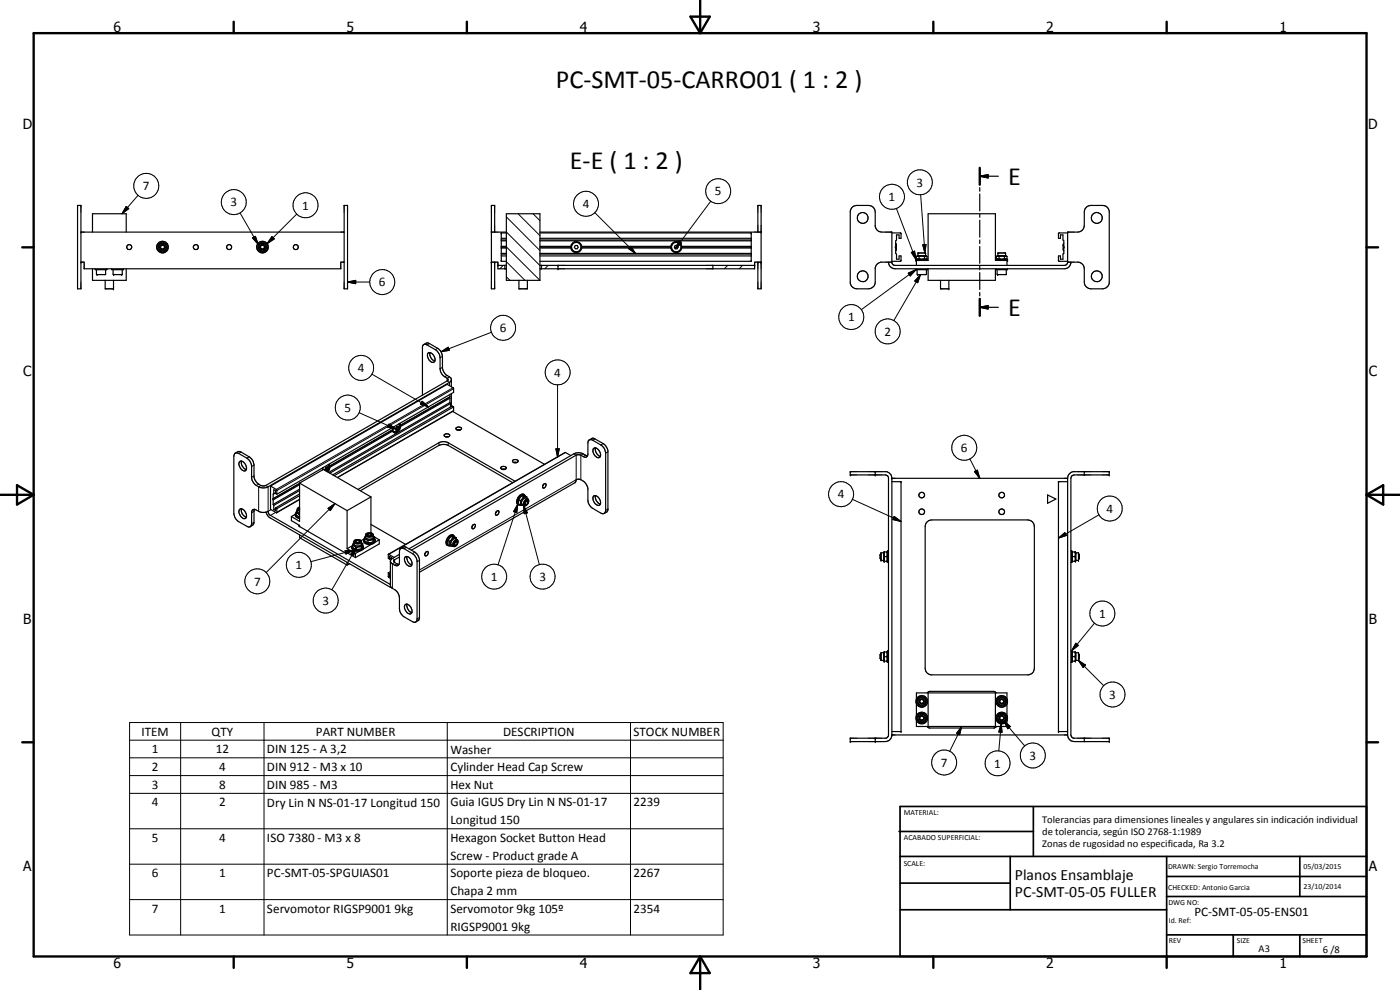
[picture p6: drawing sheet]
<svg xmlns="http://www.w3.org/2000/svg" width="420mm" height="297mm" viewBox="0 0 420 297" stroke-linecap="round" stroke-linejoin="round" font-family="sans-serif">
<g fill="none" stroke="#000" stroke-width=".35">
<path d="M294 52.9l2.5-.5v1zM294 50.4v5M294 56.3v1.1M294 58.2v5.1M294 52.9h5.6M23.3 61.6h1v25.1h-1zM24.3 78.7h1v1.9h77v-1.9h1M24.3 69.6h79M27.8 69.6v-5.5h10.1v5.5M47.4 73.3l.2-.1a1.32 1.32 0 0 1 2-.2l.6 .3v1.6l-.3 .2a1.39 1.39 0 0 1-2.1 0l-.4-.2zM77.4 73.3l.4-.1a1.18 1.18 0 0 1 1.8-.2l.6 .3v1.6l-.6 .3a.96 .96 0 0 1-1.7 0l-.5-.3zM103.3 61.6h1v25.1h-1z"/>
<path d="M147.5 78.7h1.9v1.9h2.6M147.5 69.6h4.5M148.5 69.6v-8h-1v25.1h1v-8M149.4 79.6h2.6M150.4 71.5h1.6M150.4 76.8h1.6M150.4 74.2h1.6M150.4 73.9h1.6M150.4 74.4h1.6M150.4 72.3h1.6M150.4 76h1.6M150.4 72h1.6"/>
<path d="M150.4 76.2h1.6M151.5 79.6v1M152 64.1h10v20h-10zM152 69.9h-1.6v8.5h1.6M162 69.6h66.4M162 79.6h64.5M162 69.9h63.5v8.5h-63.5M162 71.5h63.5M162 76.8h63.5M162 74.2h9.3M162 73.9h9.4M162 74.4h9.4"/>
<path d="M162 72.3h63.5M162 76h63.5M162 72h63.5M162 76.2h63.5M162.5 79.6v1M167.5 79.6v1M171.3 74.2a1.65 1.65 0 0 0 1.5 1.5 1.65 1.65 0 0 0 1.8-1.3M171.4 73.9a1.62 1.62 0 0 1 1.6-1.4 1.62 1.62 0 0 1 1.6 1.4M171.4 73.9l-.1 .3M172.7 73.7h.6l.2 .5-.2 .4h-.6l-.3-.4zM174.6 73.9v.5M174.6 74.2h26.7"/>
<path d="M174.6 73.9h26.7M174.6 74.4h26.7M201.3 73.9a1.62 1.62 0 0 1 1.6-1.4 1.62 1.62 0 0 1 1.6 1.4M201.3 73.9v.5M202.6 73.7h.6l.3 .5-.3 .4h-.6l-.2-.4zM204.5 73.9l.1 .3M204.5 73.9h21M204.5 74.4h21M204.6 74.2a1.65 1.65 0 0 1-1.5 1.5 1.65 1.65 0 0 1-1.8-1.3M204.6 74.2h20.9M213.9 79.6v1M227.4 69.6v-8h1v25.1h-1v-8"/>
<path d="M228.4 78.7h-1.9v1.9h-64.5M266.6 78.7a2 2 0 0 0 2 1.9h50.8a1.94 1.94 0 0 0 2-1.9M267.7 78.7l-3.7 .1a1.89 1.89 0 0 0-1.3 1.5v4.3a2 2 0 0 1-2.1 2.1h-3.4a2.09 2.09 0 0 1-2-1.7v-21.7a1.98 1.98 0 0 1 2-1.7h3.4a2 2 0 0 1 2.1 2v4.4a1.98 1.98 0 0 0 2 1.6h3v9.3l.7 .7h51.2l.6-.4 .2-.5M267.7 69.9l2.7 .1v1.5h-.6v-1h-.7v1.5l-.3 .3-.1 1.9 .1 1.8 .3 .2v1.6h.7v-1h.6v1.4l-.2 .2h-2.5M268.8 73l.2 .4-.2 1.9M275 77v.6M275 78.1v1.5M275 77.6h.8M275 77h.8M275 77.6l.5 .3M275.5 76.7v-.8h2.3v.8M275.5 76.7h2.3"/>
<path d="M275.5 76.7l-.5 .3M275.8 77.6h1.6M275.8 77h1.6M275.8 77v.6M277.4 77.6h.8M277.4 77h.8M277.4 77v.6M277.8 76.7l.4 .3M278.2 77.6l-.4 .3M278.2 77v.6M278.4 78.1v-.2h-3.5v.2h3.6v-14h20.2v14h3.7v-.2h-3.5v.2M294 64.2v1"/>
<path d="M294 66.1v5.1M294 72v1.1M294 74v5M294 79.9v1M299 77.6h.8M299 77h.8M299 77.6l.5 .3M299 77v.6M299.5 76.7v-.8h2.3v.8M299.5 76.7h2.3M299.5 76.7l-.5 .3M299.8 77.6h1.6"/>
<path d="M299.8 77h1.6M299.8 77v.6M301.4 77.6l.6 .1M301.4 77h.8M301.4 77v.6M301.8 76.7l.4 .3M302 77.7h.1M302.2 77v.6M302.2 78.1v1.5M302.2 77.6l-.1 .1M302.2 77.6l-.4 .3M317.7 70v1.5h.6v-1h.7v1.5l.3 .3 .1 1.9-.1 1.8-.3 .2v1.6h-.7v-1h-.6v1.4l.2 .2h2.5"/>
<path d="M317.7 70h.1M319.3 73l-.2 .3 .2 2M320.4 69.9l-2.7 .1M326.1 62.1l1.3-.5h3.5a2.07 2.07 0 0 1 2 1.7v21.7l-.5 .9-.8 .6-4.2 .2a2.09 2.09 0 0 1-2-2.1v-4a2.07 2.07 0 0 0-1.6-1.9h-3.4v-9.1h3a2 2 0 0 0 2-2v-4.3zM27.8 80.6v3.5h10.1v-3.5M28.6 80.6v.3h3.5v-.3M28.9 80.9l.1 1.5 2.7-.1v-1.4M31.6 84.1v2.6h2.5v-2.6M33.6 80.6v.3h3.5v-.3M33.9 80.9l.1 1.5h2.6l.1-1.5M155.7 84.1v2.6h2.6v-2.6M274.9 80.6v.3h3.5v-.3"/>
<path d="M275.2 80.9l.1 1.5h2.6l.1-1.5M278.5 80.6v3.5h20.2v-3.5M282.3 84.1v2.6h2.5v-2.6M294 92.2l2.5-.5v1zM294 81.8v5.1M294 87.8v1M294 89.7v5M294 92.2h5.6M298.9 80.6v.3h3.5v-.3M299.2 80.9l.1 1.5 2.7-.1v-1.4M126.8 118.6v-14.6l.3-.6 .6-.1 2.9 1.6a3.2 3.2 0 0 1 1.5 2.5v3.2a3.6 3.6 0 0 0 2.3 3.1v.4l-.2 .2-54.5 31.4a3 3 0 0 1-3.5-2.6v-3.6a3.2 3.2 0 0 0-1.4-2.4l-2.9-1.6-1.3 .4M127.2 103.4l1.3-.5 2.8 1.6a3 3 0 0 1 1.5 2.4v3.6a3.8 3.8 0 0 0 2.3 2.7l.4 .6v2.3"/>
<path d="M128.5 106a1.8 1.8 0 0 1 2.1 2l-.1 .2a.82 .82 0 0 1-.8 .6 .82 .82 0 0 1-.8-.6 1.95 1.95 0 0 1-.4-2.2zM129.1 105.8a2.26 2.26 0 0 0 1.4 2.5M134.9 119.2l-14.8 8.5M134.9 119.2l.1 .3M135 119l-14.8 8.6M135 119.5l-14.8 8.5M135 118.4v.6M135 119.5v1.3M135 119l-.1 .2M135.5 114l-.6 .7-54.4 31.3a3.6 3.6 0 0 1-5-2.5v-3.5a3.2 3.2 0 0 0-1.4-2.5l-2.7-1.6h-.7M135.5 118.1v3.3l-.3 .4M70.7 135.9l-.5 1v17.2a3.2 3.2 0 0 0 1.4 2.4l2.7 1.5h.9l.3-.9v-3.6l.3-.5 .6-.2a3.8 3.8 0 0 0 4.1 .6l.5 1.2 36.2 20.8"/>
<path d="M71.9 138.6a1.38 1.38 0 0 1 2 1.2 .89 .89 0 0 1-.2 1.4 .89 .89 0 0 1-1.3-.4l-.7-1.4zM72.5 138.3a2.24 2.24 0 0 0 1.4 2.6M98.5 139.4l.1 .2M98.5 139.4l.1 .1M98.6 139.6l.1 .7-.6 1.2M98.8 139.3l.2 .5M98.9 139.9l.1 .3M99 139.8l-.1 .1M117.8 129l.1 .3M117.8 129l-18.9 10.9M117.9 129.3l.2 .4M117.9 128.9l-.1 .1"/>
<path d="M117.9 128.9l-18.9 10.9M117.9 129.3l-18.9 10.9M118.2 128.1l-.3 .8M118.5 129.6l-.4 .1M119.1 128.6l.3 .2M119.1 128.6l-.3 .1M119.2 128.1l-.1 .5M119.3 128.1l.3 .2M119.6 128.3l-.2-.3-.4 .2-.2 .5 .2 .3 .4-.2M119.6 128.3l-.2 .5M119.7 127.2l.1 .1M119.7 127.2a1.53 1.53 0 0 1-.1 1.7 1.53 1.53 0 0 1-1.6 .5"/>
<path d="M120 127l.2 .6M120.1 127.7l.1 .3M120.2 128a1.88 1.88 0 0 1-2 1.8l-.1-.1M120.2 127.6l-.1 .1M133.7 131.1h.9M133.7 131.1l-.4-.4a.85 .85 0 0 1 .8-.6 .85 .85 0 0 1 .8 .6l-.3 .4M135 120.8l-36.4 21M135 120.8l.2 .3M135.2 121.1l-36.2 20.9M135.2 121.1v1M135.8 123.4l27.6 15.9M136.1 122.1v1.2l-34.8 20"/>
<path d="M136.1 122.1l-.4-.3-35.8 20.7M136.1 122.1l-35.8 20.6M136.9 128.4a.98 .98 0 0 1 1.6 .3 .91 .91 0 0 1-.9 .4 .91 .91 0 0 1-.7-.7zM137.2 129h.9M154.2 138.8h.9M154.2 138.8a.48 .48 0 0 1-.4-.6 .48 .48 0 0 1 .6-.3l1 .2 .1 .4-.4 .3M171.3 136.7l-1.7-.9-53 30.5M176.3 136.8h-.2a3.7 3.7 0 0 0-3.9-.6l-49.5 28.5M176.9 132l1.2-.5 2.9 1.6 .8 .6 .6 1.6v17.7l-.2 .5-.9 .6M178.1 134.6a1.67 1.67 0 0 1 2.1 1.8 .85 .85 0 0 1-.6 1 .85 .85 0 0 1-1-.6 1.9 1.9 0 0 1-.5-2.2zM178.7 134.4a2.27 2.27 0 0 0 1.5 2.5M71.9 152.9a1.38 1.38 0 0 1 2 1.2 .87 .87 0 0 1 0 1.1 .87 .87 0 0 1-1.1 .2 2.04 2.04 0 0 1-.9-2.5z"/>
<path d="M72.5 152.7a2.18 2.18 0 0 0 1.4 2.5M76.4 152.8l-.3 4.3-1 .9M79.8 153.7l1.1 1.6 36.5 21M81.2 145.8l1.8 1.2 .1 1.3M81.2 145.8v7l1.8 1M81.2 145.8l53-30.5 1.8 1.1 .1 1.3-53 30.6M81.9 149.7l.1 .3M82 149.6l-.1 .1M82 151.3l.2 .3M82 148.3v1.3M82 150v1.3M82.2 148.2v-1.3l.5 .3v.8l.4 .3"/>
<path d="M82.2 151.6v1.3M82.2 148.2l-.2 .1M82.2 148.2l.5-.3-.7 .4M82.7 152.4l.4 .2M82.7 152.4v.8l-.5-.3M82.7 152.6l-.5 .3M83.1 152.6v1.2M83.1 153.8h-.1M87.4 155v1.2l2.5 1.4v.4M88.6 154.4l.5 .7 .8 .3M88.6 154.4l.1 .4a1.25 1.25 0 0 0 1.2 .8M88.6 154.3l-1.2 .7"/>
<path d="M88.8 153.8l1.1 .7M88.8 153.8a1.2 1.2 0 0 0 1.1 1.3M88.8 153.9l-.2 .5M89.2 152.8l.7 .6M89.2 153l-.4 .8M89.7 157.5l.2 .5M89.8 152.7l.1 .3M89.8 152.7h.1M89.9 158l13.6 7.8 .9 .2M89.9 144.9l14.3 8.3M89.9 144.9v11.5l-2.5-1.4M89.9 144.9l7.2-4.1 14.2 8.3"/>
<path d="M89.9 145.1l-8 4.6M89.9 145.4l-7.9 4.6M89.9 145l-7.9 4.6M89.9 146.8l-7.9 4.5M89.9 147.2l-7.7 4.4M89.9 148.2l-7.2 4.2M89.9 148.7l-6.8 3.9M89.9 149.9l-6.9 3.9M89.9 152.4l-.3 .3 .3 .4M89.9 152.1l-.7 .6v.8l.7 .6M89.9 152.5l-.1 .2M97 140.3l-.2 .7"/>
<path d="M97.8 140.8l.4 .2M97.8 140.8l-.2 .1M98 140.3l-.2 .5M98.1 140.3l.3 .2M98.4 140.5l-.2-.3-.4 .2-.2 .6 .2 .2 .4-.2M98.4 140.5l-.2 .5M99 140.2l-.7 1.4M104.2 153.2v11.4M111.3 157.4l10.4 5.9M111.3 149.1v10.8M111.3 149.1l-7.1 4.1M141.9 157.6l-.2 .4"/>
<path d="M141.9 157.5l.5-.2a.79 .79 0 0 1-.4 1.4l-.4-.3zM149 153.5l-.3 .4M149 153.5a.42 .42 0 0 1 .6-.2 .42 .42 0 0 1 .1 .6l-.3 .5-.6 .2-.1-.4zM150.3 140.3a.93 .93 0 0 1 .9-.4 .93 .93 0 0 1 .7 .6 .93 .93 0 0 1-.9 .4 .93 .93 0 0 1-.7-.6zM150.7 140.8h.9M153.9 144.8l-19.4-11.2-1.5-.3-1.3 .3-23.5 13.6M154.6 144.4l-20.1-11.6a3 3 0 0 0-2.8 0l-24.3 14.1M155.6 149.9v1.4l.6 .3M155.6 149.9l.6 .3M156.2 151.6h.9M156.2 150.2v1.4M156.6 148.8h1"/>
<path d="M156.6 148.8l-1 1.1M156.6 148.8l.5 .2M157.1 149l-.9 1.2M157.1 149l1 .1M157.3 148.4a2.06 2.06 0 0 0-1.7 3l.5 .1M157.3 148.4l.3 .4M157.3 148.4a1.48 1.48 0 0 0-1.9 1.1 1.29 1.29 0 0 0 .2 2M157.4 151.2l.1 .2M157.4 151.2l.3 .3 .4-.2M157.5 150.1a.65 .65 0 0 1 1-.4 .65 .65 0 0 1 .1 1 .89 .89 0 0 1-.5 .9 .89 .89 0 0 1-1-.2v-.7zM157.6 148.8l.5 .3M157.8 150.2l-.4 1"/>
<path d="M157.8 150.6l.4-.3a.54 .54 0 0 1 .1 .7 .54 .54 0 0 1-.7 .3zM158.1 149.1l.1 .5M158.2 150.1l-.3 .1M158.4 149.8l-.5-.4a1.32 1.32 0 0 0-1.2 2l.6 .4M158.5 150.6l-.1-.4-.4-.1-.5 .6-.1 .5M163.1 145.3l-.3 .5 .1 .5a.71 .71 0 0 0 .8-.3 .71 .71 0 0 0-.1-.9l-.7 .7M178.1 148.9a1.61 1.61 0 0 1 2.1 1.5 .81 .81 0 0 1-.2 1.1 .81 .81 0 0 1-1.2-.2l-.8-1.3zM178.7 148.7a2.27 2.27 0 0 0 1.5 2.6M262.7 141.5v1M267.7 143.5a2.07 2.07 0 0 0-1.7-2h-10.8v1h10.4l.7 .2 .3 .6v77.4l-.7 .8h-10.7v1h10.4a2 2 0 0 0 2.1-2M267.7 143.5v77M267.7 144.5h2.7v75h-2.7"/>
<path d="M267.7 143.5h52.7M278.1 156.7l.6-.4 1-.3h28.7a2 2 0 0 1 2 2v42.5a1.98 1.98 0 0 1-1.6 2h-29.5a1.98 1.98 0 0 1-1.6-2v-42.5zM314.4 148.5l2.5 1.2-2.5 1.3zM320.4 143.5a2.07 2.07 0 0 1 1.7-2h10.8v1h-10.5a1 1 0 0 0-1 1v77l.4 .8 .4 .2h10.7v1h-10.5a2 2 0 0 1-2-2M320.4 143.5v77M320.4 144.5h-2.7v75h2.7M325.4 141.5v1M89.9 160.5v.8l14.3 8.2M104.2 166l2.5 1.3M104.2 168.7v.8M104.2 164.6l2.5 1.5M104.9 169.2l-.7 .3"/>
<path d="M105.6 164.2a1.9 1.9 0 0 0 3.2 .7l.2-.1M105.7 163.7l-1.5 .9M105.8 163.7a.88 .88 0 0 0 0 .9 .88 .88 0 0 0 .8 .5 1.96 1.96 0 0 0 2.5-.9M105.8 163.6l1.1 .7M105.8 163.6v.6l1.1 .6M106.2 162.8l-.4 .8M106.2 162.6a1.39 1.39 0 0 0 2.3 0M106.2 162.3a1.46 1.46 0 0 1 2.3 .2v.8a1.46 1.46 0 0 1-2.3 0zM106.7 166.1v1.2M106.7 162.3a.79 .79 0 0 1 1.3 .4 .7 .7 0 0 1-.8 .3 .7 .7 0 0 1-.5-.7zM106.9 162.3h.1M106.9 162.3h.9"/>
<path d="M106.9 164.3v.5M106.9 162.3l-.1 .3 .3 .3 .7-.1 .1-.2-.1-.3M107.8 162.3h.1M108 165.3l-1.3 .8M108.4 162.2l.9-.5-.2 .6M108.5 164l-1.6 .3M108.5 164.6l-1.6 .2M108.5 164v.6M108.5 162.9l.4 .3M108.9 163.7l.2 .3-.1 .8M108.9 163.2l-.4 .8M108.9 163.7l-.4 .9"/>
<path d="M108.9 163.2v.5M109.1 162.2a1.8 1.8 0 0 0 2.8 1l.6-.5M109.2 162.3a2.22 2.22 0 0 0 3.4 0M109.3 161.6l1.1 .6M109.3 161.6a1.16 1.16 0 0 0 1.1 1.2M109.7 160.7l-.4 .9M109.7 160.5v.7a1.35 1.35 0 0 0 2.3 0v-.8a1.31 1.31 0 0 0-2.2 .2 1.38 1.38 0 0 0 2.2 0M110.4 160.3h.1M110.4 162.2v.6M110.5 160.1l1 .1a.63 .63 0 0 1-.3 .7 .63 .63 0 0 1-.8-.1l-.3-.1a.7 .7 0 0 1 .7-.6 .7 .7 0 0 1 .7 .5l-.3 .2h-.6l-.3-.2 .1-.3M110.6 160.2l-.2 .1M111.3 160.3h.1"/>
<path d="M111.5 163.3l-2.5 1.5M112 162l-1.6 .2M112 162v.6M112 162.6l-1.6 .2M112 160.8l.4 .3M112.4 161.2l1.4 .8M112.4 161.7l.1 1M112.4 161.1l-.4 .9M112.4 161.7l-.4 .9M112.4 161.1v.6M113.8 162v1.2l-7.1 4.1M113.8 162l-1.3 .7"/>
<path d="M116.5 171.9l.1 1.2 .6 .4M116.5 171.9l.4 .2M116.6 166.3h.1M116.6 166.3l-.1 1.2 .4 .3M116.6 166.3l1.7 1M116.9 167.8v-.9l.6 .4v.5M116.9 172.1v.8M116.9 172.9l.3 .2M117.2 171.5l-.7 .4M117.2 172l-.3 .1M117.2 172.8l-.3 .1M117.5 167.5l-.6 .3"/>
<path d="M119.9 166.3l-2.4 1.4-.3 .6v7.6l.2 .3a3.8 3.8 0 0 1 2.5 3.2v3.3a3.1 3.1 0 0 0 1.4 2.4l2.5 1.4a.82 .82 0 0 0 .8 .2 .82 .82 0 0 0 .6-.7v-17.8l-.2-.6-1-1.4-2.7-1.6-.9-.1-.4 .5-.1 3.7-.4 .9a2 2 0 0 1-2.2-.9l-.1-.3M119.9 167.1l-1.7 1.2 .2 .5 1.3 .5M120.3 164.6a1.39 1.39 0 0 1 1.5-.5l2.7 1.6a3.6 3.6 0 0 1 1.4 2.1v17.7l-.3 .6-.9 .5M121.6 167.2a1.38 1.38 0 0 1 1.9 1.2l.1 1.1a.87 .87 0 0 1-.8 .5 .87 .87 0 0 1-.8-.6 1.93 1.93 0 0 1-.4-2.2zM122.1 167v.2a2.34 2.34 0 0 0 1.5 2.3M123.4 165.1l49.5-28.5 1-.2 1.4 .7 .6 .1 .5-.8v-3.5a.88 .88 0 0 1 .5-.9 .88 .88 0 0 1 1 .1l2.4 1.4a3.2 3.2 0 0 1 1.5 2.4v17.2a.89 .89 0 0 1-.5 .9 .89 .89 0 0 1-1 0l-2.7-1.6-1-1.4-.2-4.5a3.1 3.1 0 0 0-3.3-2.6l-.6 1-46.6 26.8M127.7 165.9l-.2 .3M127.8 165.7a.42 .42 0 0 1 .6-.2 .42 .42 0 0 1 .1 .7l-.2 .3a.43 .43 0 0 1-.6 .3 .43 .43 0 0 1-.2-.6zM134.2 163.5l.7 .2M134.4 162.2v1.2l.5 .3M134.4 162.2l.5 .2M134.9 162.4v1.3"/>
<path d="M134.9 163.7l1 .1M135.4 161l-1 1.2M135.4 161h1l.5 .3M135.4 161l.5 .2M135.9 160.6a2.26 2.26 0 0 0-1.7 2.9M135.9 160.6l.5 .5M135.9 161.2l1 .1M135.9 161.2l-1 1.2M136 160.5a2.06 2.06 0 0 0-1.8 3.1M136.3 163.6h.4M136.3 162.3a.65 .65 0 0 1 .9-.3 .65 .65 0 0 1 .2 .9 1.06 1.06 0 0 1-1.5 .9v-.8zM136.9 161.3l.1 .5"/>
<path d="M137.1 162.3a.94 .94 0 0 0-.8 1.3M137.2 162.7a.53 .53 0 0 0-.7 .2 .53 .53 0 0 0 .2 .7M137.2 162a1.17 1.17 0 0 0-1.3-.2 1.17 1.17 0 0 0-.6 1.2l.1 .5 .7 .5M137.3 162.8l-.2-.5h-.4l-.5 .6v.7M137.3 162.8l-.6 .8M137.3 162.7v.1M264.3 166.2v1.6M264.3 166.2l-.2 .2 .2 1.4M264.3 167.8h.1M264.3 166.2h.1M265.2 165.9h-.8v2.2h.8M265.2 165.9v2.2"/>
<path d="M265.2 165.9l.1-.3h1l.1 .3M265.2 168.1l.1 .3h1l.1-.3M265.5 167v1.4M265.5 165.6v1.4M265.5 167h.6M266.1 165.6v1.4M266.1 167v1.4M266.6 165.3h-.2v3.4h.2M321.4 165.3h.2v3.4h-.2M321.6 165.9l.2-.3h.9l.2 .3M321.6 168.1l.2 .3h.9l.2-.3M321.9 167h.7"/>
<path d="M321.9 165.6v1.4M321.9 167v1.4M322.6 165.6v1.4M322.6 167v1.4M322.9 165.9h.8v2.2h-.8M322.9 165.9v2.2M323.7 167.8h.1M323.7 166.2h.1M323.8 166.2v1.6M323.8 166.2l.1 .2-.1 1.4M121.6 181.5a1.56 1.56 0 0 1 2 1.5v.8a1.09 1.09 0 0 1-1.1 .4 1.09 1.09 0 0 1-.8-1l-.3-1.1zM122.1 181.3a2.37 2.37 0 0 0 1.5 2.5"/>
<path d="M264.3 196.3v1.4M264.3 196.3l-.2 .1v1.2l.2 .1M264.3 197.7h.1M264.3 196.3h.1M265.2 195.8h-.8v2.4h.8M265.2 195.8v2.4M265.2 195.8l.1-.2h1l.1 .2M265.2 198.2l.1 .2h1l.1-.2M265.5 195.6v1.4M265.5 197v1.4M265.5 197h.6M266.1 195.6v1.4"/>
<path d="M266.1 197v1.4M266.6 195.2h-.2v3.6h.2M321.4 195.2h.2v3.6h-.2M321.6 195.8l.2-.2h.9l.2 .2M321.6 198.2l.2 .2h.9l.2-.2M321.9 197h.7M321.9 197v1.4M321.9 195.6v1.4M322.6 195.6v1.4M322.6 197v1.4M322.9 195.8h.8v2.4h-.8M322.9 195.8v2.4"/>
<path d="M323.7 197.7h.1M323.7 196.3h.1M323.8 196.3v1.4M323.8 196.3l.1 .1v1.2l-.1 .1M275 209.7v-1.8h27.2v1.8M275 211.2v3.6M275 216.2v1.8h27.2v-1.8M275.8 214.1h1.6l.3 .3a1.34 1.34 0 0 1 .1 1.8l-.4 .6h-1.6l-.3-.5a1.32 1.32 0 0 1 .2-2.1zM275.8 209.1h1.6l.3 .3a1.7 1.7 0 0 1-.3 2.4h-1.6l-.2-.3a1.32 1.32 0 0 1 0-2.1zM278.2 218l.7 .4h19.5l.6-.4M278.2 207.9l.9-.5h19.1l.8 .5M278.5 207.9v10.1"/>
<path d="M298.7 207.9v10.1M299.8 214.1h1.6l.3 .5a1.4 1.4 0 0 1-.2 2.1l-.1 .1h-1.6l-.3-.5a1.32 1.32 0 0 1 .3-2.1zM299.8 209.1h1.6a1.82 1.82 0 0 1 .6 1.7l-.6 1h-1.6l-.3-.5a1.06 1.06 0 0 1-.1-1.5zM302.2 211.2v3.6M262.7 221.5v1M267.7 220.5h52.7M325.4 221.5v1"/>
<circle cx="38.8" cy="74.2" r=".76"/>
<circle cx="48.7" cy="74.2" r="1.75"/>
<circle cx="48.8" cy="74.1" r="1.16"/>
<circle cx="48.8" cy="74.1" r=".75"/>
<circle cx="48.8" cy="74.1" r=".6"/>
<circle cx="58.8" cy="74.1" r=".75"/>
<circle cx="68.7" cy="74.1" r=".74"/>
<circle cx="78.8" cy="74.2" r=".6"/>
<circle cx="78.8" cy="74.1" r="1.16"/>
<circle cx="78.8" cy="74.1" r="1.75"/>
<circle cx="78.8" cy="74.1" r=".76"/>
<circle cx="88.8" cy="74.1" r=".74"/>
<circle cx="172.9" cy="74.2" r="1.42"/>
<circle cx="202.9" cy="74.1" r="1.42"/>
<circle cx="258.9" cy="65.4" r="1.62"/>
<circle cx="329.2" cy="65.4" r="1.63"/>
<circle cx="258.9" cy="82.9" r="1.62"/>
<circle cx="329.2" cy="82.9" r="1.64"/>
<circle cx="276.6" cy="148.5" r=".85"/>
<circle cx="276.6" cy="153.6" r=".86"/>
<circle cx="300.6" cy="148.5" r=".85"/>
<circle cx="300.6" cy="153.6" r=".86"/>
<circle cx="276.6" cy="215.4" r="1.75"/>
<circle cx="276.6" cy="210.5" r="1.16"/>
<circle cx="276.6" cy="215.5" r="1.16"/>
<circle cx="276.6" cy="215.5" r=".6"/>
<circle cx="276.6" cy="210.5" r="1.77"/>
<circle cx="276.6" cy="215.5" r=".76"/>
<circle cx="276.6" cy="210.4" r=".59"/>
<circle cx="276.6" cy="210.5" r=".76"/>
<circle cx="300.6" cy="210.5" r=".61"/>
<circle cx="300.6" cy="215.5" r=".6"/>
<circle cx="300.6" cy="210.5" r="1.75"/>
<circle cx="300.6" cy="215.5" r=".75"/>
<circle cx="300.6" cy="210.5" r="1.16"/>
<circle cx="300.6" cy="215.5" r="1.16"/>
<circle cx="300.6" cy="210.5" r=".76"/>
<circle cx="300.7" cy="215.4" r="1.75"/>
</g>
<g fill="#000">
<circle cx="24.3" cy="69.6" r=".18"/>
<circle cx="24.3" cy="78.7" r=".18"/>
<circle cx="147.5" cy="69.6" r=".18"/>
<circle cx="147.5" cy="78.7" r=".18"/>
<circle cx="148.5" cy="78.7" r=".18"/>
<circle cx="149.4" cy="79.6" r=".18"/>
<circle cx="150.4" cy="69.9" r=".18"/>
<circle cx="167.5" cy="79.6" r=".18"/>
<circle cx="225.5" cy="69.9" r=".18"/>
<circle cx="226.5" cy="79.6" r=".18"/>
<circle cx="227.4" cy="78.7" r=".18"/>
<circle cx="228.4" cy="69.6" r=".18"/>
<circle cx="228.4" cy="78.7" r=".18"/>
<circle cx="269" cy="73.4" r=".18"/>
<circle cx="274.9" cy="78.1" r=".18"/>
<circle cx="274.9" cy="77.9" r=".18"/>
<circle cx="275.5" cy="75.9" r=".18"/>
<circle cx="275.5" cy="76.7" r=".18"/>
<circle cx="277.8" cy="75.9" r=".18"/>
<circle cx="277.8" cy="76.7" r=".18"/>
<circle cx="299.5" cy="76.7" r=".18"/>
<circle cx="299.5" cy="75.9" r=".18"/>
<circle cx="302.4" cy="78.1" r=".18"/>
<circle cx="319.1" cy="73.4" r=".18"/>
<circle cx="29.1" cy="82.4" r=".18"/>
<circle cx="34.1" cy="86.7" r=".18"/>
<circle cx="34.1" cy="82.4" r=".18"/>
<circle cx="36.5" cy="82.4" r=".18"/>
<circle cx="167.5" cy="80.6" r=".18"/>
<circle cx="274.9" cy="80.9" r=".18"/>
<circle cx="275.4" cy="82.4" r=".18"/>
<circle cx="284.8" cy="86.7" r=".18"/>
<circle cx="299.4" cy="82.4" r=".18"/>
<circle cx="118" cy="129.4" r=".18"/>
<circle cx="89.9" cy="152.5" r=".18"/>
<circle cx="255.2" cy="141.5" r=".18"/>
<circle cx="255.2" cy="142.5" r=".18"/>
<circle cx="262.7" cy="141.5" r=".18"/>
<circle cx="262.7" cy="142.5" r=".18"/>
<circle cx="267.7" cy="143.5" r=".18"/>
<circle cx="270.4" cy="144.5" r=".18"/>
<circle cx="317.7" cy="144.5" r=".18"/>
<circle cx="332.9" cy="141.5" r=".18"/>
<circle cx="332.9" cy="142.5" r=".18"/>
<circle cx="264.1" cy="166.4" r=".18"/>
<circle cx="264.4" cy="168.1" r=".18"/>
<circle cx="264.4" cy="165.9" r=".18"/>
<circle cx="265.2" cy="168.1" r=".18"/>
<circle cx="265.2" cy="165.9" r=".18"/>
<circle cx="265.3" cy="165.6" r=".18"/>
<circle cx="265.3" cy="168.4" r=".18"/>
<circle cx="265.4" cy="165.6" r=".18"/>
<circle cx="265.4" cy="168.4" r=".18"/>
<circle cx="266.3" cy="168.4" r=".18"/>
<circle cx="266.3" cy="165.6" r=".18"/>
<circle cx="266.4" cy="165.3" r=".18"/>
<circle cx="321.6" cy="165.3" r=".18"/>
<circle cx="321.8" cy="165.6" r=".18"/>
<circle cx="321.8" cy="168.4" r=".18"/>
<circle cx="322.7" cy="165.6" r=".18"/>
<circle cx="322.7" cy="168.4" r=".18"/>
<circle cx="322.9" cy="168.1" r=".18"/>
<circle cx="322.9" cy="165.9" r=".18"/>
<circle cx="323.7" cy="165.9" r=".18"/>
<circle cx="323.7" cy="168.1" r=".18"/>
<circle cx="323.9" cy="166.4" r=".18"/>
<circle cx="264.3" cy="196.3" r=".18"/>
<circle cx="264.3" cy="197.7" r=".18"/>
<circle cx="265.3" cy="195.6" r=".18"/>
<circle cx="265.3" cy="198.4" r=".18"/>
<circle cx="265.4" cy="195.6" r=".18"/>
<circle cx="265.4" cy="198.4" r=".18"/>
<circle cx="266.3" cy="198.4" r=".18"/>
<circle cx="266.3" cy="195.6" r=".18"/>
<circle cx="321.8" cy="195.6" r=".18"/>
<circle cx="321.8" cy="198.4" r=".18"/>
<circle cx="322.7" cy="195.6" r=".18"/>
<circle cx="322.7" cy="198.4" r=".18"/>
<circle cx="323.8" cy="196.3" r=".18"/>
<circle cx="323.8" cy="197.7" r=".18"/>
<circle cx="270.4" cy="219.5" r=".18"/>
<circle cx="317.7" cy="219.5" r=".18"/>
<circle cx="255.2" cy="222.5" r=".18"/>
<circle cx="255.2" cy="221.5" r=".18"/>
<circle cx="262.7" cy="222.5" r=".18"/>
<circle cx="262.7" cy="221.5" r=".18"/>
<circle cx="267.7" cy="220.5" r=".18"/>
<circle cx="332.9" cy="221.5" r=".18"/>
<circle cx="332.9" cy="222.5" r=".18"/>
</g>
<g fill="none" stroke="#000" stroke-width=".3">
<path d="M41.4 58.6l-4.8 5.5M276.3 58.4l1.3 17.5M37.9 61.9l.7 .7-2 1.5zM72 63.9l5.5 9.4M75.8 71.4l.9-.5 .8 2.4zM81.6 71l.7 .7-2.1 1.4zM89.1 64.2l-8.9 8.9M151 79.6l-1 1M152 78.5l5.6 5.6M152 74.1l10 10M152 69.6l10 10.1M152 65.1l10 10.1"/>
<path d="M155.5 64.1l6.5 6.6M160 64.1l2 2.1M164.5 79.6l-1 1M178.5 63.8l12.2 12.2M189.3 73.9l1.4 2.1-2.1-1.4zM203.7 72.3l.8 .6-1.9 1.7zM213.3 60.4l-10.7 14.2M218.4 79.6l-1 1M222.8 79.6l-.9 1M269 62.5l5.9 15.4M273.5 75.7l1-.3 .4 2.5zM276.9 73.4h1l-.3 2.5z"/>
<path d="M104.3 84.6l2.5-.5v1zM104.3 84.6h6.6M147.5 99.7l-15.1 5.8M152 83.1l1.1 1M226.5 80.6h-.2M272.6 82l2.3-1.1-1.7 1.9zM274.9 80.9l-16.4 12M276.3 82.4l-.9 2.4-.9-.5zM276.3 82.4l-8 13.8M111.6 112.3l17 9.8M128.9 103.1l-.7 .4M131.3 104.5l-.7 .4"/>
<path d="M132.4 105.5l2.1-1.3 .4 .9zM132.8 106.9l-.7 .5M132.8 110.2l-.7 .4M134.2 112.6l-.7 .5M134.9 113.1l-.7 .4v.8l.7 .4v1M136 116.3l-53.1 30.6M136.1 116.6l-53 30.6M167.3 115.5v21.7M72.3 135.6l-.7 .5M74.8 137.1l-.7 .4M76.2 139.5l-.7 .5M107.8 123.8l11 4.9"/>
<path d="M116.7 127.3l2.1 1.4-2.5-.5zM118 129.4h.1M119.1 128a.38 .38 0 0 1 .5-.1 .38 .38 0 0 1 .1 .6l-.5 .6a.53 .53 0 0 1-.6-.5 .53 .53 0 0 1 .5-.6zM126.7 120.4l1.9 1.7-2.4-.9zM131.7 132.8v.8M134.5 132.8v.8M136.1 123.2l-34.9 20.1M166.8 134.7h1l-.5 2.5zM169.7 135.8l-53 30.5M172.2 136.2l.7 .4v7.3l-47 27.1M175 136.2l-.7 .4v7.3M175.7 136.6l-.7 .4"/>
<path d="M178.6 131.7l-.7 .4M181 133.1l-.7 .4M182.4 135.6l-.6 .3M291.1 137.7l2.9 5.8M76.2 156.7l-.7 .4M76.2 153.4l-.7 .4M76.2 142.8l-.7 .4M77.6 145.2l-.7 .5M78.3 145.7l-.7 .3v7.4M79.7 145.7l.8 .3v7.4l.9-.5M82.8 153.7l-1.6 .9M89.9 149.8l-6.8 3.9"/>
<path d="M97.5 141.1a.74 .74 0 0 1 .2-.7 .74 .74 0 0 1 .8-.2l-.2 .8-.4 .4M98.5 152.5l2-1.4-1.4 2.1zM100.5 151.1l-20.6 20.7M155.4 151.3l-.3 2.5-1-.3zM155.4 151.3l-5.9 18.2M157.1 151.6l1.2 2.3-1 .2zM157.1 151.6l4.8 17.8M182.4 152.7l-.6 .4M255.8 149.8l14.6 6.7M268.3 154.9l2.1 1.6-2.5-.6zM292.4 141.5l.9-.4 .7 2.4zM329.8 154.5l-12.1 7"/>
<path d="M103.5 165.3l2.6-.2-2.3 1.1zM105.2 165.4l-11.9 3.1M105.3 165.1l-1.8 .2 .3 .9 1.2-.5M105.8 166.2l-6.2 10.8M106.9 164.3l-.8 2.4-.9-.5zM106.9 164.3l-.8 2.4-.7-.4M106.9 164.3l-.8 1.4M106.9 164.3l-.8 1M117.2 175.3h-.2M117.8 167.6l.6 .3v.9l-.6 .4v7.3M119.2 169.2l-.8 .4M122 164.3l-.7 .3"/>
<path d="M124.5 165.7l-.7 .4M125.9 168.1l-.7 .4M317.7 161.5l1.9-1.7 .5 .9zM125.9 185.3l-.7 .4M322.9 193l.7 .6-2 1.6zM323.7 198.2l2.1 1.4-.7 .7zM323.7 198.2l7.5 7.5M328.5 187l-6.9 8.2M38.9 216.8h178.1v63.7h-178.1zM54.2 216.8v63.7M79.2 216.8v63.7M134.2 216.8v63.7"/>
<path d="M189.2 216.8v63.7M288.6 218l-.6 2.5-.9-.5zM288.6 218l-3.6 7.4M300.5 217.2l.2 2.5-.9-.1zM300.5 217.2l-.7 8.1M301.3 216.4l1.9 1.6-.7 .7zM301.3 216.4l6.2 7.4M38.9 222.1h178.1M38.9 227.4h178.1M38.9 232.7h178.1M38.9 238h178.1M38.9 248.7h178.1"/>
<path d="M38.9 259.3h178.1M38.9 269.9h178.1"/>
<circle cx="43.9" cy="55.8" r="3.8"/>
<circle cx="215.6" cy="57.4" r="3.8"/>
<circle cx="267.7" cy="59" r="3.8"/>
<circle cx="276.1" cy="54.7" r="3.7"/>
<circle cx="70.1" cy="60.6" r="3.7"/>
<circle cx="91.7" cy="61.6" r="3.7"/>
<circle cx="175.9" cy="61.2" r="3.7"/>
<circle cx="114.7" cy="84.6" r="3.8"/>
<circle cx="151" cy="98.4" r="3.8"/>
<circle cx="255.5" cy="95.1" r="3.8"/>
<circle cx="266.4" cy="99.4" r="3.7"/>
<circle cx="108.4" cy="110.4" r="3.7"/>
<circle cx="167.4" cy="111.7" r="3.8"/>
<circle cx="104.4" cy="122.3" r="3.8"/>
<circle cx="289.4" cy="134.4" r="3.8"/>
<circle cx="252.4" cy="148.3" r="3.8"/>
<circle cx="333" cy="152.6" r="3.7"/>
<circle cx="77.2" cy="174.4" r="3.7"/>
<circle cx="89.7" cy="169.5" r="3.8"/>
<circle cx="148.3" cy="173" r="3.7"/>
<circle cx="162.8" cy="173" r="3.7"/>
<circle cx="97.7" cy="180.2" r="3.8"/>
<circle cx="330.8" cy="184.1" r="3.8"/>
<circle cx="333.9" cy="208.4" r="3.7"/>
<circle cx="283.4" cy="228.8" r="3.8"/>
<circle cx="299.4" cy="229" r="3.8"/>
<circle cx="309.9" cy="226.7" r="3.8"/>
</g>
<g fill="none" stroke="#000" stroke-width=".71">
<path d="M10.1 9.9h400v277.1h-400zM70.1 6.5v3.4M140.1 6.5v3.4M207.2 5h5.8l-2.9 4.9zM210.1 0v9.9M280.1 6.5v3.4M350.1 6.5v3.4M294 50.4v5M6.7 74.2h3.4M410.1 74.2h3.5M294 89.7v5M.1 148.5h10"/>
<path d="M5.1 145.6l5 2.9-5 2.9zM410.1 148.5h10M410.1 148.5l5-2.9v5.8zM6.7 222.7h3.4M410.1 222.7h3.5M70.1 287v3.4M140.1 287v3.4M210.1 287v10M210.1 287l2.9 5h-5.8zM280.1 287v3.4M350.1 287v3.4"/>
</g>
<g fill="none" stroke="#000" stroke-width=".51">
<path d="M269.8 249.5h40.3M270.1 242h140v45h-140zM270.1 257h140M303.2 257v16M310.1 242v15M350.1 257v30M390.1 257v12M270.1 265h33.1M270.1 273h80M350.1 269h60M350.1 263h60M350.1 280.5h60"/>
<path d="M370.1 280.5v6.5M390.1 280.5v6.5"/>
</g>
<g fill="#000">
<path d="M294 52.9l2.5-.5v1zM37.9 61.9l.7 .7-2 1.5zM75.8 71.4l.9-.5 .8 2.4zM81.6 71l.7 .7-2.1 1.4zM189.3 73.9l1.4 2.1-2.1-1.4zM203.7 72.3l.8 .6-1.9 1.7zM273.5 75.7l1-.3 .4 2.5zM276.9 73.4h1l-.3 2.5zM104.3 84.6l2.5-.5v1zM272.6 82l2.3-1.1-1.7 1.9zM276.3 82.4l-.9 2.4-.9-.5zM294 92.2l2.5-.5v1z"/>
<path d="M132.4 105.5l2.1-1.3 .4 .9zM116.7 127.3l2.1 1.4-2.5-.5zM126.7 120.4l1.9 1.7-2.4-.9zM166.8 134.7h1l-.5 2.5zM98.5 152.5l2-1.4-1.4 2.1zM155.4 151.3l-.3 2.5-1-.3zM157.1 151.6l1.2 2.3-1 .2zM268.3 154.9l2.1 1.6-2.5-.6zM292.4 141.5l.9-.4 .7 2.4zM317.7 161.5l1.9-1.7 .5 .9zM103.5 165.3l2.6-.2-2.3 1.1zM106.9 164.3l-.8 2.4-.9-.5z"/>
<path d="M322.9 193l.7 .6-2 1.6zM323.7 198.2l2.1 1.4-.7 .7zM300.5 217.2l.2 2.5-.9-.1zM301.3 216.4l1.9 1.6-.7 .7zM288.6 218l-.6 2.5-.9-.5z"/>
</g>
<g font-size="7.9">
<text x="166.8" y="26.5">PC-SMT-05-CARRO01 ( 1 : 2 )</text>
<text x="171.1" y="50.6">E-E ( 1 : 2 )</text>
<text x="302.5" y="55.4">E</text>
<text x="302.5" y="94.7">E</text>
</g>
<g font-size="4.7">
<text x="304.6" y="263.9">Planos Ensamblaje</text>
<text x="304.6" y="269.3">PC-SMT-05-05 FULLER</text>
</g>
<g font-size="4.2">
<text x="34" y="9.6">6</text>
<text x="104" y="9.6">5</text>
<text x="174" y="9.6">4</text>
<text x="244" y="9.6">3</text>
<text x="314" y="9.6">2</text>
<text x="384" y="9.6">1</text>
<text x="6.8" y="38.7">D</text>
<text x="410.6" y="38.7">D</text>
<text x="7" y="112.9">C</text>
<text x="410.8" y="112.9">C</text>
<text x="7" y="187.1">B</text>
<text x="410.8" y="187.1">B</text>
<text x="7" y="261.4">A</text>
<text x="410.8" y="261.4">A</text>
<text x="34" y="290.4">6</text>
<text x="104" y="290.4">5</text>
<text x="174" y="290.4">4</text>
<text x="244" y="290.4">3</text>
<text x="314" y="290.4">2</text>
<text x="384" y="290.4">1</text>
</g>
<g font-size="3.9">
<text x="42.9" y="57.1">7</text>
<text x="214.6" y="58.6">5</text>
<text x="275.1" y="56">3</text>
<text x="69.2" y="61.9">3</text>
<text x="90.7" y="62.9">1</text>
<text x="174.9" y="62.4">4</text>
<text x="266.7" y="60.3">1</text>
<text x="113.7" y="85.9">6</text>
<text x="150" y="99.7">6</text>
<text x="254.5" y="96.4">1</text>
<text x="265.4" y="100.8">2</text>
<text x="107.4" y="111.7">4</text>
<text x="166.4" y="113">4</text>
<text x="103.4" y="123.6">5</text>
<text x="288.4" y="135.6">6</text>
<text x="251.4" y="149.5">4</text>
<text x="332.1" y="153.8">4</text>
<text x="88.7" y="170.7">1</text>
<text x="76.3" y="175.7">7</text>
<text x="147.4" y="174.3">1</text>
<text x="161.9" y="174.3">3</text>
<text x="96.8" y="181.5">3</text>
<text x="329.8" y="185.3">1</text>
<text x="332.9" y="209.7">3</text>
<text x="42.5" y="220.7">ITEM</text>
<text x="63.5" y="220.7">QTY</text>
<text x="94.8" y="220.7">PART NUMBER</text>
<text x="151" y="220.7">DESCRIPTION</text>
<text x="190.1" y="220.7">STOCK NUMBER</text>
<text x="45.6" y="226">1</text>
<text x="64.8" y="226">12</text>
<text x="80.1" y="226">DIN 125 - A 3,2</text>
<text x="135.2" y="226.1">Washer</text>
<text x="309" y="228">3</text>
<text x="45.6" y="231.3">2</text>
<text x="65.8" y="231.3">4</text>
<text x="80.1" y="231.3">DIN 912 - M3 x 10</text>
<text x="135.2" y="231.4">Cylinder Head Cap Screw</text>
<text x="282.4" y="230">7</text>
<text x="298.4" y="230.3">1</text>
<text x="45.6" y="236.6">3</text>
<text x="65.8" y="236.6">8</text>
<text x="80.1" y="236.6">DIN 985 - M3</text>
<text x="135.2" y="236.6">Hex Nut</text>
<text x="45.6" y="241.9">4</text>
<text x="65.8" y="242">2</text>
<text x="80.1" y="242">Dry Lin N NS-01-17 Longitud 150</text>
<text x="135.2" y="242">Guia IGUS Dry Lin N NS-01-17</text>
<text x="190.1" y="242">2239</text>
<text x="135.2" y="247.3">Longitud 150</text>
<text x="45.6" y="252.6">5</text>
<text x="65.8" y="252.6">4</text>
<text x="80.1" y="252.6">ISO 7380 - M3 x 8</text>
<text x="135.2" y="252.6">Hexagon Socket Button Head</text>
<text x="135.2" y="258">Screw - Product grade A</text>
<text x="45.6" y="263.2">6</text>
<text x="65.8" y="263.2">1</text>
<text x="80.1" y="263.2">PC-SMT-05-SPGUIAS01</text>
<text x="135.2" y="263.3">Soporte pieza de bloqueo.</text>
<text x="190.1" y="263.2">2267</text>
<text x="135.2" y="268.6">Chapa 2 mm</text>
<text x="45.6" y="273.8">7</text>
<text x="65.8" y="273.8">1</text>
<text x="80.1" y="273.9">Servomotor RIGSP9001 9kg</text>
<text x="135.2" y="273.9">Servomotor 9kg 105º</text>
<text x="190.1" y="273.9">2354</text>
<text x="358.5" y="275">PC-SMT-05-05-ENS01</text>
<text x="135.2" y="279.2">RIGSP9001 9kg</text>
</g>
<g font-size="3.1">
<text x="312.7" y="246.8">Tolerancias para dimensiones lineales y angulares sin indicación individual</text>
<text x="312.7" y="250.4">de tolerancia, según ISO 2768-1:1989</text>
<text x="312.7" y="254">Zonas de rugosidad no especificada, Ra 3.2</text>
<text x="377.7" y="285.6">A3</text>
<text x="397" y="285.9">6 /8</text>
</g>
<g font-size="2.4">
<text x="271.2" y="244.4">MATERIAL:</text>
<text x="271.3" y="252">ACABADO SUPERFICIAL:</text>
<text x="271.2" y="259.7">SCALE:</text>
<text x="350.6" y="260.8">DRAWN: Sergio Torremocha</text>
<text x="391.2" y="260.6">05/03/2015</text>
<text x="350.6" y="267">CHECKED: Antonio Garcia</text>
<text x="391.2" y="266.7">23/10/2014</text>
<text x="350.6" y="271.4">DWG NO:</text>
<text x="350.8" y="276.9">Id. Ref:</text>
<text x="350.8" y="282.8">REV</text>
<text x="371.2" y="282.9">SIZE</text>
<text x="390.9" y="282.9">SHEET</text>
</g>
</svg>
